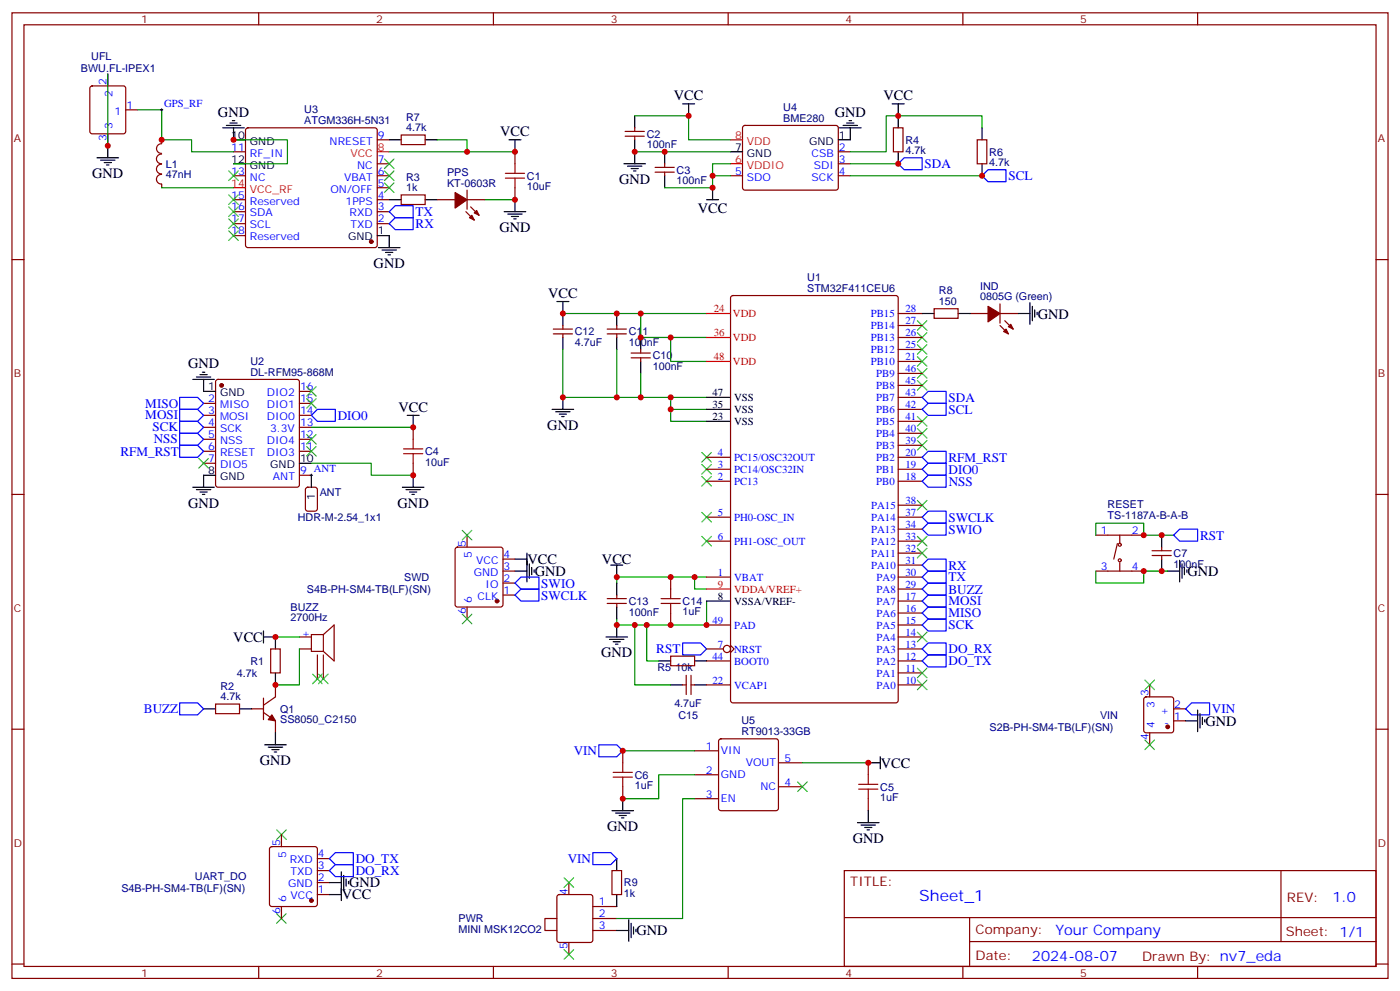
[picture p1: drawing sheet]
<svg xmlns="http://www.w3.org/2000/svg" width="412mm" height="292mm" viewBox="0 0 412 292" stroke-linecap="round" stroke-linejoin="round" font-family="sans-serif">
<g fill="none" stroke="#870000" stroke-width=".35">
<path d="M3.5 3.8h405.4v284.3h-405.4zM7.1 7.3h398.2v277.3h-398.2zM76.2 3.8v3.5M145.3 3.8v3.5M214.5 3.8v3.5M283.6 3.8v3.5M352.8 3.8v3.5M26.7 25.5l.5-.2h9.1l.5 .2 .2 .5v12.7l-.2 .5-.5 .2h-9.1l-.5-.2-.2-.5v-12.7zM31.7 21.8v3.5M31.7 39.4v3.5M37 32.3h3.6M72.6 37.8l.4-.2h37.4l.5 .2 .2 .5v33.9l-.2 .5-.5 .2h-37.4l-.5-.2-.2-.5v-33.9z"/>
<path d="M118.2 39.8h7v2.8h-7zM184.1 38.7h5.7M187 37.6v1.1M219 37.1l.4-.2 27.1 .1 .4 .6v18l-.7 .4-27-.1-.5-.6v-17.7zM263.2 37.6h2.8v7.1h-2.8zM47.6 48.4a1.41 1.41 0 0 0-1.5 1.4 1.41 1.41 0 0 0 1.5 1.4M47.6 45.4a1.41 1.41 0 0 0-1.5 1.4 1.41 1.41 0 0 0 1.5 1.4M47.6 51.4a1.41 1.41 0 0 0-1.5 1.4 1.41 1.41 0 0 0 1.5 1.4M47.6 42.3a1.41 1.41 0 0 0-1.5 1.4 1.41 1.41 0 0 0 1.5 1.5M47.6 41.2v1M47.6 54.2v1.1M68.8 58.8h3.5"/>
<path d="M68.8 51.8h3.5M68.8 44.7h3.5M111.1 58.8h3.6M111.1 55.3h3.6M111.1 51.8h3.6M111.1 48.2h3.6M111.1 41.2h3.6M118.2 57.4h7v2.8h-7zM128.8 58.8h5.3M137.6 58.8h5.3M137.6 56v5.6M151.7 44.7v3.5"/>
<path d="M151.7 55.3v3.5M184.1 40.1h5.7M187 40.1v1.1M193 49.3h5.6M193 50.7h5.6M195.8 48.2v1.1M195.8 50.7v1.1M215.2 51.8h3.5M246.9 51.8h3.6M246.9 48.2h3.6M246.9 44.7h3.6M287.9 41.2h2.8v7h-2.8z"/>
<path d="M3.5 76.4h3.6M68.8 65.9h3.5M68.8 62.3h3.5M68.8 69.4h3.5M111.1 65.9h3.6M111.1 62.3h3.6M137.2 62.3l2.5 2.5M138.6 60.9l2.5 2.5M405.3 76.4h3.6M163 98.3h5.6M163 96.9h5.6M165.8 95.8v1.1"/>
<path d="M165.8 98.3v1.1M178.9 98.3h5.6M178.9 96.9h5.6M181.7 95.8v1.1M181.7 98.3v1.1M215.4 87.2l.5-.2h48l.6 .5 .1 118.8-.5 .6-48.2 .1-.7-.5v-118.8zM264.6 99.4h7M264.6 95.8h7M264.6 92.3h7M275.2 90.9h7v2.8h-7zM285.8 92.3h5.2M294.6 92.3h5.3"/>
<path d="M294.6 95.8l2.4 2.5M294.6 89.5v5.6M296 94.4l2.4 2.5M60 118.8h3.5M63.7 111.9l.5-.2h23.3l.5 .2 .2 .5v30.4l-.2 .5-.5 .2h-23.3l-.5-.3-.2-.4v-30.4zM88.2 118.8h3.5M88.2 115.3h3.5M185.9 104h5.7M185.9 105.4h5.7M188.7 102.9v1.1M188.7 105.4v1M264.6 117h7"/>
<path d="M264.6 113.5h7M264.6 110h7M264.6 106.4h7M264.6 102.9h7M60 122.3h3.5M60 125.8h3.5M60 129.4h3.5M60 132.9h3.5M60 136.4h3.5M88.2 122.3h3.5M88.2 125.8h3.5M88.2 129.4h3.5"/>
<path d="M88.2 132.9h3.5M88.2 139.9h3.5M121.7 125.8v3.6M121.7 136.4v3.5M208.1 138.2h7.1M208.1 134.7h7.1M264.6 138.2h7M264.6 134.7h7M264.6 131.1h7M264.6 127.6h7M264.6 124.1h7M264.6 120.5h7"/>
<path d="M3.5 145.6h3.6M90.2 143.7l.5-.2h2.1l.6 .4 .1 5.9-.5 .7h-2.3l-.7-.4v-5.9zM137.6 157.6v3.5M208.1 152.3h7.1M208.1 141.7h7.1M208.1 159.3h7.1M264.6 155.8h7M264.6 152.3h7M264.6 141.7h7M264.6 159.3h7M264.6 148.8h7M322.8 157.6h14.1"/>
<path d="M329.8 157.6v2.5M405.3 145.6h3.6M134.3 161.3l.5-.2h12.7l.5 .2 .2 .5v16.2l-.3 .5-.4 .3h-12.7l-.5-.3-.2-.5v-16.2zM137.6 178.8v3.5M148.2 175.2h3.5M148.2 171.7h3.5M148.2 168.2h3.5M148.2 164.6h3.5M178.9 176.3h5.6M178.9 177.7h5.6M181.7 175.2v1.1M181.7 177.7v1.1"/>
<path d="M197.6 169.9v3.6M208.1 169.9h7.1M264.6 177h7M264.6 169.9h7M264.6 166.4h7M264.6 173.5h7M264.6 162.9h7M322.8 168.2h14.1M329.1 160.1l-1 4.5M329.8 165.7v2.5M339.4 162.2h5.6M339.4 163.6h5.6"/>
<path d="M342.2 161.1v1.1M342.2 163.6v1M79.7 191.1h2.8v7.1h-2.8zM88.2 187.6h3.5M88.2 191.1h3.5M93.5 192.9v7M95.2 186.9l3.2-2.9v10.6l-3.2-2.8M95.2 186.9v4.9M95.2 192.9v7M95.2 186.9h-3.5v4.9h3.5M197.6 193.2h7v2.8h-7zM197.6 180.5v3.5"/>
<path d="M202.1 198.9v5.6M203.6 198.9v5.6M208.1 191.1h5M208.1 194.6h7.1M208.1 184h7.1M215.2 190l1.1 1.1-1.1 1.1M264.6 187.6h7M264.6 191.1h7M264.6 198.2h7M264.6 194.6h7M264.6 184h7M264.6 180.5h7"/>
<path d="M3.5 214.7h3.6M63.5 207.3h7.1v2.8h-7.1zM74.1 208.7h3.5M77.6 209.8l3.5 2.5v3.5M77.6 205.6v6.3M81.1 201.7v3.5l-3.5 2.5M201.1 201.7h1M203.6 201.7h1M208.1 201.7h7.1M211.9 217.8l.5-.2h16.2l.5 .2 .2 .5v19.7l-.2 .5-.5 .2h-16.2l-.5-.2-.2-.5v-19.7zM264.6 201.7h7M337.1 205.4l.5-.2h7.4l.5 .2 .2 .5v9.2l-.2 .5-.5 .2h-7.4l-.5-.2-.2-.5v-9.2z"/>
<path d="M338.7 201.7v3.5M338.7 215.8v3.5M345.7 208.7h3.5M345.7 212.3h3.5M405.3 214.7h3.6M183.4 221.1v3.5M183.4 231.7v3.5M204.6 221.1h7.1M204.6 228.1h7.1M204.6 235.2h7.1M229.3 231.7h7.1M229.3 224.6h7.1"/>
<path d="M255.8 224.6v3.5M255.8 235.2v3.5M79.6 249.5l.5-.2h12.7l.5 .2 .2 .5v16.2l-.2 .5-.5 .2h-12.7l-.5-.2-.2-.5v-16.2zM82.9 245.8v3.5M93.5 259.9h3.5M93.5 256.4h3.5M93.5 252.8h3.5M167.6 259.9v3.5M180.3 256.4h2.8v7h-2.8zM248.7 256.4h156.6v28.2h-156.6zM377.3 256.4v20.9M82.9 266.9v3.6"/>
<path d="M93.5 263.4h3.5M164 270.5h-3.5v3.5h3.5M164.3 263.6l.4-.2h9.2l.5 .2 .2 .5v12.7l-.2 .5-.5 .2h-9.2l-.5-.2-.2-.5v-12.7zM167.6 277.5v3.6M174.6 274h7.1M174.6 270.5h7.1M174.6 266.9h7.1M248.7 270.2h156.5M285.6 277.3h119.6M285.6 270.2v14.1M3.5 283.9h3.6M76.2 284.6v3.5"/>
<path d="M145.3 284.6v3.5M214.5 284.6v3.5M283.6 284.6v3.5M352.8 284.6v3.5M405.3 283.9h3.6"/>
<circle cx="329.8" cy="165" r=".44"/>
<circle cx="329.8" cy="160.4" r=".44"/>
<circle cx="214.1" cy="191.1" r="1.06"/>
</g>
<g fill="#870000" stroke="#870000" stroke-width=".35">
<path d="M80.1 210.5l1 1.8-2.1-.4z"/>
<path d="M140.4 62l.7 1.4-1.4-.7z"/>
<path d="M138.3 64.1l.7-.7 .7 1.4z"/>
<path d="M134.1 56.7l3.5 2.1-3.5 2.5z"/>
<path d="M297 96.2l.7-.7 .7 1.4z"/>
<path d="M295.6 97.6l.7-.7 .7 1.4z"/>
<path d="M291 90.2l3.6 2.1-3.6 2.5z"/>
<circle cx="65.3" cy="113.5" r=".53"/>
<circle cx="109.4" cy="71.2" r=".53"/>
<circle cx="146.4" cy="177" r=".53"/>
<circle cx="91.7" cy="265.2" r=".53"/>
<circle cx="344" cy="214" r=".53"/>
</g>
<g fill="none" stroke="#000" stroke-width=".35">
<path d="M65.6 37.6h6.4M66.7 36.9h4.2M67.7 36.2h2.1M68.4 35.5h.7M68.8 37.6v3.6h3.5M187 34.1v3.5M201.1 30.6h3.5M202.8 30.6v3.5M247.3 37.6h6.3M248.4 36.9h4.2M249.4 36.2h2.1M250.1 35.5h.7"/>
<path d="M250.5 37.6v3.6h-3.6M262.8 30.6h3.5M264.6 30.6v7M289.3 37.6v3.6M28.6 46.5h6.3M29.6 47.2h4.3M30.7 47.9h2.1M31.4 48.6h.7M31.7 42.9v3.6M68.8 48.2h3.5M114.7 41.2h3.5M114.7 58.8h3.5"/>
<path d="M125.2 41.2h3.6M125.2 58.8h3.6M149.9 41.2h3.6M151.7 41.2v3.5M151.7 58.8v3.5M183.8 48.2h6.3M184.9 48.9h4.2M185.9 49.6h2.1M186.6 50.3h.7M187 41.2v7M195.8 44.7v3.5M195.8 51.8v3.5"/>
<path d="M208.1 58.8h3.6M209.9 55.3v3.5M215.2 44.7h3.5M264.6 44.7v3.5M289.3 48.2v3.6M111.1 69.4h3.6v3.5M111.5 72.9h6.3M112.5 73.6h4.3M113.6 74.3h2.1M114.3 75h.7M148.5 62.3h6.4M149.6 63h4.2"/>
<path d="M150.6 63.7h2.2M151.3 64.5h.7M164 88.8h3.6M165.8 88.8v7M165.8 99.4v3.5M181.7 92.3v3.5M181.7 99.4v3.5M188.7 99.4v3.5M271.6 92.3h3.6M282.2 92.3h3.6M299.9 92.3h3.5M303.4 89.1v6.4"/>
<path d="M304.1 90.2v4.2M304.8 91.3v2.1M305.5 92v.7M56.8 111.7h6.3M57.9 111h4.2M58.9 110.3h2.1M59.6 109.6h.7M60 111.7v3.6h3.5M165.8 117v3.5M188.7 106.4v3.6M208.1 117h7.1M63.5 139.9h-3.5v3.6"/>
<path d="M88.2 136.4h3.5M91.7 139.9v3.6M119.9 122.3h3.6M121.7 122.3v3.5M121.7 139.9v3.6M162.6 120.5h6.4M163.7 121.2h4.2M164.7 122h2.2M165.5 122.7h.7M208.1 120.5h7.1M208.1 124.1h7.1M56.8 143.5h6.3"/>
<path d="M57.9 144.2h4.2M58.9 144.9h2.1M59.6 145.6h.7M118.5 143.5h6.4M119.6 144.2h4.2M120.6 144.9h2.2M121.4 145.6h.7M342.2 157.6v3.5M151.7 168.2h3.5M151.7 164.6h3.5M155.2 162.9v8.4M155.9 166.1v4.2"/>
<path d="M156.6 167.1v2.1M157.3 167.8v.7M179.9 166.4h3.5M181.7 166.4v3.5M181.7 171.7v3.5M181.7 178.8v3.5M208.1 177h7.1M342.2 164.6v3.6M344 168.2h3.5M347.5 165v6.3M348.2 166.1v4.2M348.9 167.1v2.1"/>
<path d="M349.6 167.8v.7M77.6 187.6h3.5v3.5M77.6 185.8v3.5M81.1 198.2v3.5M178.5 187.6h6.4M179.6 188.3h4.2M180.6 189h2.1M181.3 189.7h.7M181.7 184v3.6M194 194.6h3.6M204.6 194.6h3.5M60 208.7h3.5"/>
<path d="M70.6 208.7h3.5M78 219.3h6.3M81.1 215.8v3.5M197.6 201.7h3.5M204.6 201.7h3.5M349.2 212.3h3.6M352.8 209.1v6.3M353.5 210.1v4.3M354.2 211.2v2.1M354.9 211.9v.7M79 220h4.3M80.1 220.7h2.1"/>
<path d="M80.8 221.4h.7M180.3 238.7h6.3M181.3 239.4h4.3M183.4 235.2v3.5M255.8 238.7v3.6M255.8 224.6h3.5M259.3 222.8v3.6M97 259.9h3.5M100.5 256.7v8.5M101.2 257.8v4.2M102 258.8v2.1M102.7 259.5v.7"/>
<path d="M181.7 252.8v3.6M182.4 240.1h2.1M183.1 240.8h.7M252.6 242.3h6.3M253.6 243h4.3M254.7 243.7h2.1M255.4 244.4h.7M97 263.4h3.5M181.7 263.4v3.5M181.7 274h3.5M185.2 270.8v6.4M185.9 271.9v4.2"/>
<path d="M186.6 272.9v2.2M187.3 273.6v.8"/>
</g>
<path d="M68.8 55.3h3.5M111.1 44.7h3.6M215.2 48.2h3.5M215.2 41.2h3.5M208.1 92.3h7.1M208.1 99.4h7.1M208.1 106.4h7.1M208.1 173.5h7.1" fill="none" stroke="#f00" stroke-width=".35"/>
<g fill="none" stroke="#008700" stroke-width=".35">
<path d="M31.7 21.8v21.1M40.6 32.3h7v8.9h8.8v3.5h12.4M187 34.1h15.8v7.1h12.4M289.3 37.6v-3.5h-28.2v10.6h-10.6M47.6 55.3h21.2M68.8 41.2h15.9v7h-15.9M114.7 44.7h37M128.8 41.2h8.8v3.5M142.9 58.8h8.8M187 44.7h28.2M209.9 51.8h5.3M215.2 48.2h-5.3v7.1h-14.1"/>
<path d="M250.5 48.2h14.1M250.5 51.8h38.8M165.8 92.3h42.3M188.7 92.3v7.1h19.4M197.6 99.4v7h10.5M165.8 102.9v14.1h42.3M181.7 102.9v14.1M188.7 110v7M197.6 117v3.5h10.5M91.7 136.4h17.7v3.5h12.3M91.7 125.8h30M197.6 120.5v3.6h10.5"/>
<path d="M322.8 157.6v-3.5h14.1v3.5h8.8M204.6 169.9v3.6h3.5M208.1 177v7h-26.4v-1.7M208.1 169.9h-26.4v1.8M322.8 168.2v3.5h14.1v-3.5h7.1M81.1 187.6h7.1M88.2 191.1v10.6h-7.1M187 184v17.7h10.6M190.5 184v10.6h3.5M183.4 221.1h21.2M204.6 228.1h-10.6v7.1h-10.6M204.6 235.2h-3.5v35.3h-19.4"/>
<path d="M236.4 224.6h19.4"/>
</g>
<g fill="none" stroke="#3c3" stroke-width=".35">
<path d="M67.4 50.3l2.8 2.9M67.4 57.4l2.8 2.8M70.2 50.3l-2.8 2.9M70.2 57.4l-2.8 2.8M113.2 50.3l2.9 2.9M113.2 46.8l2.9 2.8M113.2 53.9l2.9 2.8M116.1 50.3l-2.9 2.9M116.1 46.8l-2.9 2.8M116.1 53.9l-2.9 2.8M67.4 60.9l2.8 2.8M67.4 64.5l2.8 2.8"/>
<path d="M67.4 68l2.8 2.8M70.2 60.9l-2.8 2.8M70.2 64.5l-2.8 2.8M70.2 68l-2.8 2.8M270.2 94.4l2.8 2.9M270.2 98l2.8 2.8M273 94.4l-2.8 2.9M273 98l-2.8 2.8M90.3 117.4l2.8 2.8M90.3 113.8l2.8 2.9M93.1 117.4l-2.8 2.8M93.1 113.8l-2.8 2.9"/>
<path d="M270.2 108.5l2.8 2.9M270.2 112.1l2.8 2.8M270.2 101.5l2.8 2.8M270.2 105l2.8 2.8M273 108.5l-2.8 2.9M273 112.1l-2.8 2.8M273 101.5l-2.8 2.8M273 105l-2.8 2.8M58.6 135l2.8 2.8M61.4 135l-2.8 2.8M90.3 128l2.8 2.8M90.3 131.5l2.8 2.8"/>
<path d="M93.1 128l-2.8 2.8M93.1 131.5l-2.8 2.8M206.7 133.2l2.8 2.9M206.7 136.8l2.8 2.8M209.5 133.2l-2.8 2.9M209.5 136.8l-2.8 2.8M270.2 126.2l2.8 2.8M270.2 129.7l2.8 2.8M270.2 122.7l2.8 2.8M273 126.2l-2.8 2.8M273 129.7l-2.8 2.8M273 122.7l-2.8 2.8"/>
<path d="M136.2 156.2l2.8 2.8M139 156.2l-2.8 2.8M206.7 140.3l2.8 2.8M206.7 150.9l2.8 2.8M206.7 157.9l2.8 2.9M209.5 157.9l-2.8 2.9M209.5 140.3l-2.8 2.8M209.5 150.9l-2.8 2.8M270.2 147.4l2.8 2.8M270.2 157.9l2.8 2.9M273 147.4l-2.8 2.8M273 157.9l-2.8 2.9"/>
<path d="M270.2 161.5l2.8 2.8M273 161.5l-2.8 2.8M92.1 198.5l2.8 2.8M93.8 198.5l2.9 2.8M94.9 198.5l-2.8 2.8M96.7 198.5l-2.9 2.8M136.2 180.9l2.8 2.8M139 180.9l-2.8 2.8M270.2 196.7l2.8 2.9M270.2 186.2l2.8 2.8M273 196.7l-2.8 2.9M273 186.2l-2.8 2.8"/>
<path d="M270.2 200.3l2.8 2.8M273 200.3l-2.8 2.8M337.3 200.3l2.8 2.8M337.3 217.9l2.8 2.8M340.1 200.3l-2.8 2.8M340.1 217.9l-2.8 2.8M234.9 230.3l2.9 2.8M237.8 230.3l-2.9 2.8M81.5 244.4l2.8 2.8M84.3 244.4l-2.8 2.8M166.2 258.5l2.8 2.8M169 258.5l-2.8 2.8"/>
<path d="M81.5 269.1l2.8 2.8M84.3 269.1l-2.8 2.8M166.2 279.6l2.8 2.9M169 279.6l-2.8 2.9"/>
</g>
<g fill="none" stroke="#a10000" stroke-width=".35">
<path d="M148.9 52.5h5.6M148.9 51h5.6M151.7 48.2v2.8M151.7 52.5v2.8M118.9 133.6h5.6M118.9 132.2h5.6M121.7 129.4v2.8M121.7 133.6v2.8M194.7 177.7h5.7M194.7 176.3h5.7M197.6 173.5v2.8M197.6 177.7v2.8"/>
<path d="M180.6 228.8h5.7M180.6 227.4h5.7M183.4 224.6v2.8M183.4 228.8v2.9M252.9 232.4h5.7M252.9 231h5.7M255.8 228.1v2.9M255.8 232.4v2.8"/>
</g>
<g fill="none" stroke="#00f" stroke-width=".35">
<path d="M266.3 46.5h5.3v3.5h-5.3l-1.7-1.8zM289.3 51.8l1.7-1.8h5.3v3.5h-5.3zM114.7 65.9l1.7-1.8h5.3v3.5h-5.3zM114.7 62.3l1.7-1.7h5.3v3.5h-5.3zM52.9 117h5.3l1.8 1.8-1.8 1.7h-5.3zM271.6 117l1.8-1.7h5.3v3.5h-5.3zM52.9 120.5h5.3l1.8 1.8-1.8 1.8h-5.3zM52.9 124.1h5.3l1.8 1.7-1.8 1.8h-5.3zM52.9 127.6h5.3l1.8 1.8-1.8 1.7h-5.3zM52.9 131.1h5.3l1.8 1.8-1.8 1.8h-5.3zM93.5 120.5h5.3v3.6h-5.3l-1.8-1.8zM271.6 120.5l1.8-1.7h5.3v3.5h-5.3z"/>
<path d="M271.6 138.2l1.8-1.8h5.3v3.5h-5.3zM271.6 134.7l1.8-1.8h5.3v3.5h-5.3zM271.6 155.8l1.8-1.7h5.3v3.5h-5.3zM271.6 152.3l1.8-1.8h5.3v3.6h-5.3zM271.6 141.7l1.8-1.8h5.3v3.6h-5.3zM345.7 157.6l1.8-1.8h5.3v3.5h-5.3zM151.7 171.7l1.8-1.8h5.2v3.6h-5.2zM151.7 175.2l1.8-1.7h5.2v3.5h-5.2zM271.6 169.9l1.8-1.7h5.3v3.5h-5.3zM271.6 166.4l1.8-1.8h5.3v3.6h-5.3zM271.6 173.5l1.8-1.8h5.3v3.5h-5.3zM271.6 177l1.8-1.8h5.3v3.6h-5.3z"/>
<path d="M201.1 189.3h5.3l1.7 1.8-1.7 1.8h-5.3zM271.6 184l1.8-1.7h5.3v3.5h-5.3zM271.6 180.5l1.8-1.7h5.3v3.5h-5.3zM271.6 191.1l1.8-1.8h5.3v3.6h-5.3zM271.6 194.6l1.8-1.7h5.3v3.5h-5.3zM52.9 207h5.3l1.8 1.7-1.8 1.8h-5.3zM176.4 219.3h5.3l1.7 1.8-1.7 1.7h-5.3zM349.2 208.7l1.8-1.7h5.3v3.5h-5.3zM97 252.8l1.8-1.7h5.3v3.5h-5.3zM98.8 254.6h5.3v3.5h-5.3l-1.8-1.7zM174.6 251.1h5.3l1.8 1.7-1.8 1.8h-5.3z"/>
</g>
<path d="M47.3 32.3h.7M47.6 32v.7M91.4 139.9h.7M91.7 139.6v.7" fill="none" stroke="#000" stroke-width=".29"/>
<g fill="#c00">
<circle cx="31.8" cy="42.9" r=".88"/>
<circle cx="47.6" cy="41.2" r=".88"/>
<circle cx="68.8" cy="41.2" r=".88"/>
<circle cx="81.1" cy="187.6" r=".88"/>
<circle cx="81.1" cy="201.7" r=".88"/>
<circle cx="187" cy="184" r=".88"/>
<circle cx="208.1" cy="184" r=".88"/>
<circle cx="204.6" cy="169.9" r=".88"/>
<circle cx="181.7" cy="169.9" r=".88"/>
<circle cx="181.7" cy="184" r=".88"/>
<circle cx="197.6" cy="184" r=".88"/>
<circle cx="197.6" cy="169.9" r=".88"/>
<circle cx="181.7" cy="92.3" r=".88"/>
<circle cx="165.8" cy="92.3" r=".88"/>
<circle cx="188.7" cy="92.3" r=".88"/>
<circle cx="188.7" cy="99.4" r=".88"/>
<circle cx="197.6" cy="99.4" r=".88"/>
<circle cx="165.8" cy="117" r=".88"/>
<circle cx="188.7" cy="117" r=".88"/>
<circle cx="181.7" cy="117" r=".88"/>
<circle cx="197.6" cy="117" r=".88"/>
<circle cx="197.6" cy="120.5" r=".88"/>
<circle cx="190.5" cy="184" r=".88"/>
<circle cx="336.9" cy="157.6" r=".88"/>
<circle cx="336.9" cy="168.2" r=".88"/>
<circle cx="342.2" cy="157.6" r=".88"/>
<circle cx="342.2" cy="168.2" r=".88"/>
<circle cx="264.6" cy="48.2" r=".88"/>
<circle cx="289.3" cy="51.8" r=".88"/>
<circle cx="264.6" cy="34.1" r=".88"/>
<circle cx="151.7" cy="58.8" r=".88"/>
<circle cx="151.7" cy="44.7" r=".88"/>
<circle cx="187" cy="44.7" r=".88"/>
<circle cx="195.8" cy="44.7" r=".88"/>
<circle cx="202.8" cy="34.1" r=".88"/>
<circle cx="209.9" cy="55.3" r=".88"/>
<circle cx="209.9" cy="51.8" r=".88"/>
<circle cx="121.7" cy="125.8" r=".88"/>
<circle cx="121.7" cy="139.9" r=".88"/>
<circle cx="137.6" cy="44.7" r=".88"/>
<circle cx="255.8" cy="224.6" r=".88"/>
<circle cx="183.4" cy="221.1" r=".88"/>
<circle cx="183.4" cy="235.2" r=".88"/>
</g>
<text font-size="4.6" fill="#00f" x="270.8" y="265.4">Sheet_1</text>
<g font-size="4.2">
<text x="198.5" y="29.5">VCC</text>
<text x="260.2" y="29.5">VCC</text>
<text x="64.2" y="34.4">GND</text>
<text x="245.9" y="34.4">GND</text>
<text x="147.3" y="40.1">VCC</text>
<text x="27.2" y="52.5">GND</text>
<text x="182.4" y="54.3">GND</text>
<text x="205.5" y="62.8">VCC</text>
<text x="147.1" y="68.4">GND</text>
<text x="110.1" y="79">GND</text>
<text x="161.5" y="87.7">VCC</text>
<text x="305.7" y="93.8">GND</text>
<text x="55.4" y="108.5">GND</text>
<text x="117.4" y="121.2">VCC</text>
<text x="161.2" y="126.6">GND</text>
<text x="55.4" y="149.5">GND</text>
<text x="117.1" y="149.5">GND</text>
<text x="155.4" y="166.1">VCC</text>
<text x="177.3" y="166.1">VCC</text>
<text x="157.5" y="169.6">GND</text>
<text x="349.8" y="169.6">GND</text>
<text x="68.7" y="189">VCC</text>
<text x="177.1" y="193.6">GND</text>
<text x="355.1" y="213.7">GND</text>
<text x="76.6" y="225.4">GND</text>
<text x="259.5" y="226">VCC</text>
<text x="178.9" y="244.8">GND</text>
<text x="251.2" y="248.3">GND</text>
<text x="102.8" y="261.3">GND</text>
<text x="100.7" y="264.8">VCC</text>
<text x="187.5" y="275.4">GND</text>
</g>
<g font-size="4.2" fill="#00f">
<text x="392.5" y="265.6">1.0</text>
<text x="310.9" y="275.2">Your Company</text>
<text x="304" y="283">2024-08-07</text>
</g>
<g font-size="3.9" fill="#00f">
<text x="272.3" y="49.5">SDA</text>
<text x="297" y="53">SCL</text>
<text x="122.4" y="63.6">TX</text>
<text x="122.4" y="67.2">RX</text>
<text x="279.4" y="118.3">SDA</text>
<text x="42.8" y="120">MISO</text>
<text x="42.8" y="123.5">MOSI</text>
<text x="99.5" y="123.7">DIO0</text>
<text x="279.4" y="121.8">SCL</text>
<text x="44.9" y="127.1">SCK</text>
<text x="45.3" y="130.6">NSS</text>
<text x="35.5" y="134.1">RFM_RST</text>
<text x="279.4" y="135.9">RFM_RST</text>
<text x="279.4" y="139.5">DIO0</text>
<text x="279.4" y="143">NSS</text>
<text x="279.4" y="153.6">SWCLK</text>
<text x="279.4" y="157.1">SWIO</text>
<text x="353.5" y="158.9">RST</text>
<text x="279.4" y="167.8">RX</text>
<text x="159.5" y="173">SWIO</text>
<text x="279.4" y="171.2">TX</text>
<text x="159.4" y="176.5">SWCLK</text>
<text x="279.4" y="174.8">BUZZ</text>
<text x="279.4" y="178.3">MOSI</text>
<text x="279.4" y="185.3">SCK</text>
<text x="279.4" y="181.8">MISO</text>
<text x="193.3" y="192.4">RST</text>
<text x="279.4" y="192.3">DO_RX</text>
<text x="279.4" y="195.9">DO_TX</text>
<text x="42.4" y="210">BUZZ</text>
<text x="357" y="210.1">VIN</text>
<text x="169" y="222.3">VIN</text>
<text x="104.8" y="257.6">DO_RX</text>
<text x="104.8" y="254.1">DO_TX</text>
<text x="167.2" y="254">VIN</text>
</g>
<g font-size="3.9" fill="#800">
<text x="250.5" y="260.9">TITLE:</text>
<text x="379.1" y="265.6">REV:</text>
<text x="287.4" y="275.1">Company:</text>
<text x="378.7" y="275.8">Sheet: 1/1</text>
<text x="287.4" y="282.8">Date:</text>
<text x="336.4" y="282.9">Drawn By: nv7_eda</text>
</g>
<g font-size="3.2" fill="#800">
<text x="41.6" y="6.8">1</text>
<text x="110.8" y="6.8">2</text>
<text x="179.9" y="6.8">3</text>
<text x="249.1" y="6.8">4</text>
<text x="318.2" y="6.8">5</text>
<text x="4.1" y="41.9">A</text>
<text x="405.9" y="41.9">A</text>
<text x="4.1" y="111">B</text>
<text x="405.9" y="111">B</text>
<text x="4.1" y="180.2">C</text>
<text x="405.9" y="180.2">C</text>
<text x="4.1" y="249.3">D</text>
<text x="405.9" y="249.3">D</text>
<text x="41.6" y="287.6">1</text>
<text x="110.8" y="287.6">2</text>
<text x="179.9" y="287.6">3</text>
<text x="249.1" y="287.6">4</text>
<text x="318.2" y="287.6">5</text>
</g>
<g font-size="3.2" fill="#000080">
<text x="26.9" y="17.6">UFL</text>
<text x="23.8" y="21.1">BWU.FL-IPEX1</text>
<text x="89.6" y="33.4">U3</text>
<text x="119.6" y="35.5">R7</text>
<text x="230.7" y="35.9">BME280</text>
<text x="230.7" y="32.7">U4</text>
<text x="89.6" y="36.6">ATGM336H-5N31</text>
<text x="119.6" y="38.7">4.7k</text>
<text x="190.5" y="40.5">C2</text>
<text x="190.5" y="43.7">100nF</text>
<text x="266.7" y="45.5">4.7k</text>
<text x="266.7" y="42.3">R4</text>
<text x="291.4" y="45.8">R6</text>
<text x="48.9" y="52.5">47nH</text>
<text x="48.9" y="49.4">L1</text>
<text x="119.6" y="53.2">R3</text>
<text x="131.7" y="51.8">PPS</text>
<text x="155.2" y="52.9">C1</text>
<text x="199.3" y="51.1">C3</text>
<text x="291.4" y="49">4.7k</text>
<text x="119.6" y="56.3">1k</text>
<text x="131.7" y="54.9">KT-0603R</text>
<text x="155.2" y="56.1">10uF</text>
<text x="199.3" y="54.3">100nF</text>
<text x="237.8" y="82.8">U1</text>
<text x="237.8" y="86">STM32F411CEU6</text>
<text x="276.6" y="89.9">150</text>
<text x="276.6" y="86.7">R8</text>
<text x="288.7" y="88.4">0805G (Green)</text>
<text x="288.7" y="85.3">IND</text>
<text x="169.3" y="101.9">4.7uF</text>
<text x="169.3" y="98.7">C12</text>
<text x="185.2" y="101.9">100nF</text>
<text x="185.2" y="98.7">C11</text>
<text x="73.8" y="107.4">U2</text>
<text x="192.3" y="105.8">C10</text>
<text x="73.8" y="110.6">DL-RFM95-868M</text>
<text x="192.3" y="109">100nF</text>
<text x="125.2" y="137.2">10uF</text>
<text x="125.2" y="134">C4</text>
<text x="94.2" y="146">ANT</text>
<text x="326.3" y="149.7">RESET</text>
<text x="87.7" y="153.4">HDR-M-2.54_1x1</text>
<text x="326.3" y="152.9">TS-1187A-B-A-B</text>
<text x="345.7" y="167.2">100nF</text>
<text x="345.7" y="164">C7</text>
<text x="119.1" y="171.1">SWD</text>
<text x="85.6" y="179.8">BUZZ</text>
<text x="90.4" y="174.6">S4B-PH-SM4-TB(LF)(SN)</text>
<text x="185.2" y="178.1">C13</text>
<text x="201.1" y="178.1">C14</text>
<text x="85.6" y="183">2700Hz</text>
<text x="185.2" y="181.3">100nF</text>
<text x="201.1" y="181.2">1uF</text>
<text x="73.7" y="195.8">R1</text>
<text x="193.7" y="197.5">R5</text>
<text x="199" y="197.5">10k</text>
<text x="64.9" y="203.1">R2</text>
<text x="69.7" y="199.3">4.7k</text>
<text x="64.9" y="206.3">4.7k</text>
<text x="82.5" y="209.9">Q1</text>
<text x="198.6" y="208.1">4.7uF</text>
<text x="82.5" y="213">SS8050_C2150</text>
<text x="199.8" y="211.6">C15</text>
<text x="218.4" y="213.2">U5</text>
<text x="291.5" y="215.2">S2B-PH-SM4-TB(LF)(SN)</text>
<text x="324" y="211.6">VIN</text>
<text x="218.4" y="216.4">RT9013-33GB</text>
<text x="187" y="232.5">1uF</text>
<text x="187" y="229.3">C6</text>
<text x="259.3" y="232.8">C5</text>
<text x="259.3" y="236">1uF</text>
<text x="35.7" y="262.8">S4B-PH-SM4-TB(LF)(SN)</text>
<text x="57.4" y="259.2">UART_DO</text>
<text x="183.8" y="261">R9</text>
<text x="183.8" y="264.2">1k</text>
<text x="135.1" y="274.8">MINI MSK12CO2</text>
<text x="135.1" y="271.6">PWR</text>
</g>
<g font-size="3.2" fill="#00f">
<text x="31.4" y="25.1" transform="rotate(-90 31.4 25.1)">2</text>
<text x="33.2" y="28.6" transform="rotate(-90 33.2 28.6)">2</text>
<text x="33.7" y="33.8">1</text>
<text x="37.2" y="32">1</text>
<text x="48.3" y="31.5">GPS_RF</text>
<text x="31.4" y="41.6" transform="rotate(-90 31.4 41.6)">3</text>
<text x="33.2" y="38.1" transform="rotate(-90 33.2 38.1)">3</text>
<text x="111.3" y="40.8">9</text>
<text x="68.1" y="44.3">11</text>
<text x="73.6" y="46.1">RF_IN</text>
<text x="97.1" y="42.6">NRESET</text>
<text x="111.3" y="47.9">7</text>
<text x="239.1" y="46.1">CSB</text>
<text x="247.1" y="44.3">2</text>
<text x="247.1" y="47.9">3</text>
<text x="68.1" y="51.4">13</text>
<text x="73.6" y="53.2">NC</text>
<text x="101.4" y="53.2">VBAT</text>
<text x="105.2" y="49.6">NC</text>
<text x="111.3" y="51.4">6</text>
<text x="216.5" y="51.4">5</text>
<text x="220" y="53.2">SDO</text>
<text x="239.1" y="53.2">SCK</text>
<text x="239.7" y="49.6">SDI</text>
<text x="247.1" y="51.4">4</text>
<text x="68.1" y="58.5">15</text>
<text x="97.4" y="56.7">ON/OFF</text>
<text x="111.3" y="58.5">4</text>
<text x="111.3" y="54.9">5</text>
<text x="68.1" y="62">16</text>
<text x="68.1" y="65.5">17</text>
<text x="73.6" y="60.2">Reserved</text>
<text x="73.6" y="63.7">SDA</text>
<text x="101.8" y="60.2">1PPS</text>
<text x="103" y="63.7">RXD</text>
<text x="111.3" y="65.5">2</text>
<text x="111.3" y="62">3</text>
<text x="68.1" y="69">18</text>
<text x="73.6" y="67.3">SCL</text>
<text x="73.6" y="70.8">Reserved</text>
<text x="103.2" y="67.3">TXD</text>
<text x="256.5" y="93.4">PB15</text>
<text x="266.7" y="95.5">27</text>
<text x="266.7" y="92">28</text>
<text x="256.5" y="100.4">PB13</text>
<text x="256.5" y="96.9">PB14</text>
<text x="266.7" y="99">26</text>
<text x="256.5" y="107.5">PB10</text>
<text x="256.5" y="104">PB12</text>
<text x="266.7" y="106.1">21</text>
<text x="266.7" y="102.6">25</text>
<text x="258.1" y="111">PB9</text>
<text x="266.7" y="113.1">45</text>
<text x="266.7" y="109.6">46</text>
<text x="61.3" y="118.4">2</text>
<text x="78.6" y="116.7">DIO2</text>
<text x="88.4" y="118.4">15</text>
<text x="88.4" y="114.9">16</text>
<text x="258.1" y="118.1">PB7</text>
<text x="258.1" y="114.5">PB8</text>
<text x="266.7" y="116.7">43</text>
<text x="61.3" y="122">3</text>
<text x="61.3" y="125.5">4</text>
<text x="64.8" y="120.2">MISO</text>
<text x="64.8" y="123.7">MOSI</text>
<text x="78.6" y="123.7">DIO0</text>
<text x="78.6" y="120.2">DIO1</text>
<text x="88.4" y="125.5">13</text>
<text x="88.4" y="122">14</text>
<text x="258.1" y="125.1">PB5</text>
<text x="258.1" y="121.6">PB6</text>
<text x="266.7" y="123.7">41</text>
<text x="266.7" y="120.2">42</text>
<text x="61.3" y="129">5</text>
<text x="64.8" y="127.2">SCK</text>
<text x="64.8" y="130.8">NSS</text>
<text x="78.6" y="130.8">DIO4</text>
<text x="79.5" y="127.2">3.3V</text>
<text x="88.4" y="129">12</text>
<text x="258.1" y="128.7">PB4</text>
<text x="266.7" y="130.8">39</text>
<text x="266.7" y="127.2">40</text>
<text x="61.3" y="132.5">6</text>
<text x="61.3" y="136.1">7</text>
<text x="64.8" y="134.3">RESET</text>
<text x="64.8" y="137.8">DIO5</text>
<text x="78.6" y="134.3">DIO3</text>
<text x="88.4" y="132.5">11</text>
<text x="211.5" y="137.8">3</text>
<text x="211.5" y="134.3">4</text>
<text x="216.3" y="135.7">PC15/OSC32OUT</text>
<text x="258.1" y="135.7">PB2</text>
<text x="258.1" y="132.2">PB3</text>
<text x="266.7" y="137.8">19</text>
<text x="266.7" y="134.3">20</text>
<text x="80.4" y="141.4">ANT</text>
<text x="88.4" y="139.6">9 ANT</text>
<text x="211.5" y="141.4">2</text>
<text x="216.3" y="142.8">PC13</text>
<text x="216.3" y="139.2">PC14/OSC32IN</text>
<text x="258.1" y="142.8">PB0</text>
<text x="258.1" y="139.2">PB1</text>
<text x="266.7" y="141.4">18</text>
<text x="256.6" y="149.8">PA15</text>
<text x="266.7" y="148.4">38</text>
<text x="211.5" y="151.9">5</text>
<text x="216.3" y="153.4">PH0-OSC_IN</text>
<text x="256.6" y="153.4">PA14</text>
<text x="266.7" y="155.5">34</text>
<text x="266.7" y="151.9">37</text>
<text x="137.2" y="160.9" transform="rotate(-90 137.2 160.9)">5</text>
<text x="211.5" y="159">6</text>
<text x="216.3" y="160.4">PH1-OSC_OUT</text>
<text x="256.6" y="156.9">PA13</text>
<text x="256.6" y="160.4">PA12</text>
<text x="266.7" y="159">33</text>
<text x="324.3" y="157.2">1</text>
<text x="333.4" y="157.2">2</text>
<text x="139" y="164.4" transform="rotate(-90 139 164.4)">5</text>
<text x="140.3" y="166.1">VCC</text>
<text x="148.3" y="167.8">3</text>
<text x="148.3" y="164.3">4</text>
<text x="256.6" y="167.5">PA10</text>
<text x="256.6" y="163.9">PA11</text>
<text x="266.7" y="166.1">31</text>
<text x="266.7" y="162.5">32</text>
<text x="324.3" y="167.8">3</text>
<text x="333.4" y="167.8">4</text>
<text x="139.6" y="169.6">GND</text>
<text x="143" y="173.1">IO</text>
<text x="148.3" y="171.3">2</text>
<text x="211.5" y="169.6">1</text>
<text x="216.3" y="171">VBAT</text>
<text x="258.2" y="171">PA9</text>
<text x="266.7" y="169.6">30</text>
<text x="266.7" y="173.1">29</text>
<text x="139" y="177.4" transform="rotate(-90 139 177.4)">6</text>
<text x="140.7" y="176.6">CLK</text>
<text x="148.3" y="174.9">1</text>
<text x="258.2" y="178">PA7</text>
<text x="258.2" y="174.5">PA8</text>
<text x="266.7" y="176.6">17</text>
<text x="137.2" y="180.9" transform="rotate(-90 137.2 180.9)">6</text>
<text x="209.9" y="183.7">49</text>
<text x="216.3" y="185.1">PAD</text>
<text x="258.2" y="185.1">PA5</text>
<text x="258.2" y="181.6">PA6</text>
<text x="266.7" y="183.7">15</text>
<text x="266.7" y="180.2">16</text>
<text x="88.9" y="187.6">+</text>
<text x="211.5" y="190.7">7</text>
<text x="258.2" y="188.6">PA4</text>
<text x="266.7" y="190.7">13</text>
<text x="266.7" y="187.2">14</text>
<text x="209.9" y="194.3">44</text>
<text x="216.3" y="195.7">BOOT0</text>
<text x="216.3" y="192.2">NRST</text>
<text x="258.2" y="195.7">PA2</text>
<text x="258.2" y="192.2">PA3</text>
<text x="266.7" y="197.8">11</text>
<text x="266.7" y="194.3">12</text>
<text x="209.9" y="201.3">22</text>
<text x="216.3" y="202.7">VCAP1</text>
<text x="258.2" y="202.7">PA0</text>
<text x="258.2" y="199.2">PA1</text>
<text x="266.7" y="201.3">10</text>
<text x="338.3" y="205" transform="rotate(-90 338.3 205)">3</text>
<text x="340.1" y="208.5" transform="rotate(-90 340.1 208.5)">3</text>
<text x="345.9" y="208.4">2</text>
<text x="340.1" y="214.5" transform="rotate(-90 340.1 214.5)">4</text>
<text x="341.8" y="210.1">+</text>
<text x="343" y="213.7">-</text>
<text x="345.9" y="211.9">1</text>
<text x="207.9" y="220.7">1</text>
<text x="338.3" y="218" transform="rotate(-90 338.3 218)">4</text>
<text x="207.9" y="227.8">2</text>
<text x="212.4" y="222.1">VIN</text>
<text x="219.7" y="225.7">VOUT</text>
<text x="231.1" y="224.3">5</text>
<text x="212.4" y="229.2">GND</text>
<text x="224" y="232.7">NC</text>
<text x="231.1" y="231.3">4</text>
<text x="207.9" y="234.8">3</text>
<text x="212.4" y="236.3">EN</text>
<text x="82.5" y="249.1" transform="rotate(-90 82.5 249.1)">5</text>
<text x="84.3" y="252.6" transform="rotate(-90 84.3 252.6)">5</text>
<text x="85.4" y="254.2">RXD</text>
<text x="85.6" y="257.8">TXD</text>
<text x="93.7" y="256">3</text>
<text x="93.7" y="252.5">4</text>
<text x="84.9" y="261.3">GND</text>
<text x="93.7" y="263.1">1</text>
<text x="93.7" y="259.5">2</text>
<text x="167.2" y="263.4" transform="rotate(-90 167.2 263.4)">4</text>
<text x="82.5" y="269.1" transform="rotate(-90 82.5 269.1)">6</text>
<text x="84.3" y="265.6" transform="rotate(-90 84.3 265.6)">6</text>
<text x="85.6" y="264.8">VCC</text>
<text x="176.4" y="266.6">1</text>
<text x="176.4" y="273.6">3</text>
<text x="176.4" y="270.1">2</text>
<text x="167.2" y="279.5" transform="rotate(-90 167.2 279.5)">5</text>
</g>
<g font-size="3.2">
<text x="68.1" y="40.8">10</text>
<text x="247.1" y="40.8">1</text>
<text x="68.1" y="47.9">12</text>
<text x="73.6" y="42.6">GND</text>
<text x="216.5" y="44.3">7</text>
<text x="220" y="46.1">GND</text>
<text x="238.4" y="42.6">GND</text>
<text x="73.6" y="49.6">GND</text>
<text x="102.5" y="70.8">GND</text>
<text x="111.3" y="69">1</text>
<text x="61.3" y="114.9">1</text>
<text x="64.8" y="116.7">GND</text>
<text x="209.9" y="116.7">47</text>
<text x="216.3" y="118.1">VSS</text>
<text x="209.9" y="120.2">35</text>
<text x="209.9" y="123.7">23</text>
<text x="216.3" y="121.6">VSS</text>
<text x="216.3" y="125.1">VSS</text>
<text x="79.6" y="137.8">GND</text>
<text x="88.4" y="136.1">10</text>
<text x="61.3" y="139.6">8</text>
<text x="64.8" y="141.4">GND</text>
<text x="92.8" y="147.3" transform="rotate(-90 92.8 147.3)">1</text>
<text x="211.5" y="176.6">8</text>
<text x="216.3" y="178">VSSA/VREF-</text>
</g>
<g font-size="3.2" fill="#f00">
<text x="216.5" y="40.8">8</text>
<text x="103.2" y="46.1">VCC</text>
<text x="111.3" y="44.3">8</text>
<text x="216.5" y="47.9">6</text>
<text x="220" y="42.6">VDD</text>
<text x="220" y="49.6">VDDIO</text>
<text x="68.1" y="54.9">14</text>
<text x="73.6" y="56.7">VCC_RF</text>
<text x="210.3" y="92">24</text>
<text x="215.9" y="93.4">VDD</text>
<text x="210.3" y="99">36</text>
<text x="215.9" y="100.4">VDD</text>
<text x="210.3" y="106.1">48</text>
<text x="215.9" y="107.5">VDD</text>
<text x="211.5" y="173.1">9</text>
<text x="216.3" y="174.5">VDDA/VREF+</text>
</g>
</svg>
